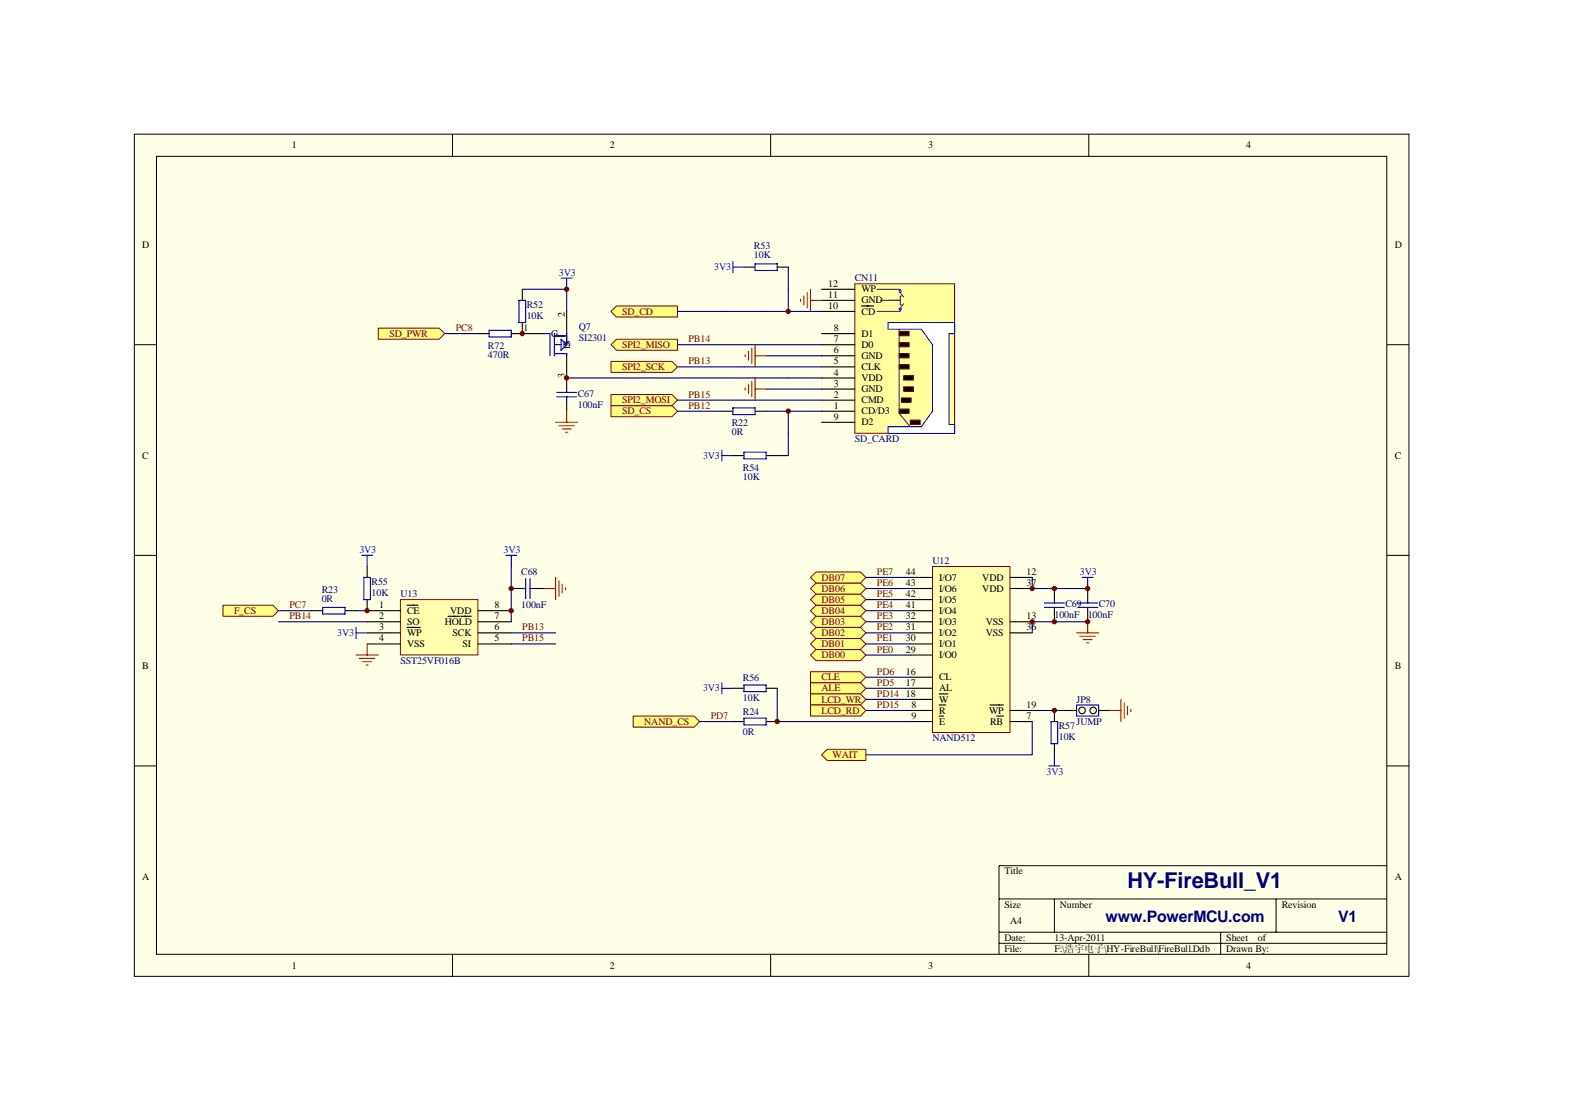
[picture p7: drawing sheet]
<svg xmlns="http://www.w3.org/2000/svg" width="297mm" height="210mm" viewBox="0 0 297 210" stroke-linecap="round" stroke-linejoin="round" font-family="sans-serif">
<path d="M25.4 25.4h241v159.1h-241z" fill="#ffffe8"/>
<g fill="none" stroke="#000" stroke-width=".19">
<path d="M25.4 25.4h241v159.1h-241zM29.6 29.5h232.6v150.9h-232.6zM85.6 25.4v4.1M145.7 25.4v4.1M205.9 25.4v4.1M25.4 65.2h4.2M262.2 65.2h4.2M25.4 105h4.2M262.2 105h4.2M25.4 144.8h4.2M262.2 144.8h4.2M188.9 169.9h73.3"/>
<path d="M188.9 176.2h73.3M188.9 178.3h73.3M199.4 169.9v6.3M230.8 176.2v4.2M241.3 169.9v6.3M262.2 163.6h-73.3v16.8M85.6 180.4v4.2M145.7 180.4v4.2M205.9 180.4v4.2"/>
</g>
<path d="M161.6 53.7h18.9v28.2h-18.9z" fill="#ffff9d"/>
<path d="M161.6 53.6h18.9v28.3h-18.9z" fill="none" stroke="#800000" stroke-width=".19"/>
<path d="M167.9 61h12.6v2.1h-1.1v17.1h1.1v1.7h-12.6v-1.3h6.3l2.1-2.9v-12.5l-2.1-3h-6.3z" fill-rule="evenodd" fill="#fff" stroke="#00f" stroke-width=".19"/>
<path d="M165.8 54.7h4.4v.2M167.9 56.8h2.3v.8h.2M170.2 58.7v.2h-4.4M170.2 55.3l.7 .8M170.4 55.9h-.2v.9h-3.7M170.9 57.4l-.7 .8M170 62.2v15.9l2.1 2.5" fill="none" stroke="#400080" stroke-width=".19"/>
<g fill="none" stroke="#000" stroke-width=".21">
<path d="M155.3 58.9h6.3M155.3 56.8h6.3M155.3 54.7h6.3M162.9 57.8h2.3M155.3 63.1h6.3M155.3 69.3h6.3M155.3 65.2h6.3M155.3 67.2h6.3M155.3 71.4h6.3M155.3 73.5h6.3M155.3 75.6h6.3M155.3 77.7h6.3"/>
<path d="M155.3 79.8h6.3"/>
</g>
<path d="M170 77.3h1.9v.8h-1.9zM170 68.9h1.9v.8h-1.9zM170 66.8h1.9v.8h-1.9zM170 64.7h1.9v.9h-1.9zM170 62.7h1.9v.8h-1.9zM170.5 75.2h1.8v.8h-1.8zM170.9 73.1h1.8v.8h-1.8zM170.9 71h1.8v.8h-1.8zM172.1 79.4h1.9v.8h-1.9z" fill="#000"/>
<path d="M170 77.3h1.9v.8h-1.9zM170 68.9h1.9v.8h-1.9zM170 66.8h1.9v.8h-1.9zM170 64.7h1.9v.9h-1.9zM170 62.6h1.9v.9h-1.9zM170.4 75.2h1.9v.8h-1.9zM170.9 73.1h1.8v.8h-1.8zM170.9 71h1.8v.8h-1.8zM172.1 79.4h1.9v.8h-1.9z" fill="none" stroke="#800000" stroke-width=".19"/>
<g fill="none" stroke="#00f" stroke-width=".19">
<circle cx="170.2" cy="58.4" r=".2"/>
<circle cx="170.2" cy="55.1" r=".2"/>
</g>
<path d="M128.1 65.2h27.2M128.1 75.6h27.2M128.1 69.3h27.2M144.9 73.5h10.4M144.9 67.2h10.4M149.1 71.4h6.2" fill="none" stroke="#000080" stroke-width=".21"/>
<path d="M140.9 67v.5M140.9 73.3v.4M141.5 66.4v1.7M141.5 72.7v1.7M142.2 65.8v2.9M142.2 72.1v2.9M142.8 65.2v4.1M142.8 71.4v4.2M142.8 73.5h2.1M142.8 67.2h2.1" fill="none" stroke="#f00" stroke-width=".21"/>
<path d="M106.1 52.6h2.1M107.1 52.6v2.1" fill="none" stroke="#00f" stroke-width=".21"/>
<path d="M115.5 76.7h11.6l1 1-1 1.1h-11.6z" fill-rule="evenodd" fill="#ffff80" stroke="#800000" stroke-width=".19"/>
<path d="M151.4 56.6v.4M152 55.9v1.7M152.6 55.3v2.9M153.2 54.7v4.2M153.2 56.8h2.1" fill="none" stroke="#f00" stroke-width=".21"/>
<path d="M115.5 58.9l1.1-1.1h11.5v2.1h-11.5z" fill-rule="evenodd" fill="#ffff80" stroke="#800000" stroke-width=".19"/>
<path d="M98.8 54.7v2.1M107.1 58.9v4.2M140.7 50.5h2.1M147 50.5h2.1M90.4 63.1h2.1M96.7 63.1h6.3M98.8 61v2.1M107.1 67.2v4.2M136.5 77.7h2.1M142.8 77.7h2.1M138.6 86.1h2.1M144.9 86.1h2.1" fill="none" stroke="#000" stroke-width=".21"/>
<g fill="none" stroke="#00f" stroke-width=".21">
<path d="M98.1 56.8h1.3v4.2h-1.3zM138.6 49.4v2.1M138.6 50.5h2.1M142.8 49.9h4.2v1.2h-4.2zM92.5 62.4h4.2v1.3h-4.2zM103 63.1h1v4.1M104.8 63.1v4.1M104.8 66.8h2.3v.4M104.8 63.5h2.3M104.8 65.2h1.3M106.1 64.1l1 1.1-1 1zM107.1 63.1v2.1"/>
<path d="M138.6 77.1h4.2v1.3h-4.2zM136.5 85v2.1M136.5 86.1h2.1M140.7 85.5h4.2v1.2h-4.2z"/>
</g>
<path d="M98.8 54.7h8.3v4.2M128.1 58.9h8.4M144.9 58.9h10.4M149.1 54.7v4.2M107.1 71.4h42M128.1 77.7h8.4M144.9 77.7h10.4M149.1 77.7v4.2" fill="none" stroke="#000080" stroke-width=".21"/>
<path d="M71.5 62h11.5l1.1 1.1-1.1 1h-11.5z" fill-rule="evenodd" fill="#ffff80" stroke="#800000" stroke-width=".19"/>
<path d="M84.1 63.1h6.3M149.1 81.9v4.2h-2.1" fill="none" stroke="#000080" stroke-width=".21"/>
<path d="M107.1 71.4v2.1M107.1 75.6v2.1" fill="none" stroke="#000" stroke-width=".21"/>
<path d="M105.3 75h3.7M105.3 74.2h3.7M107.1 73.5v.7M107.1 75v.6" fill="none" stroke="#00f" stroke-width=".21"/>
<path d="M105 79.8h4.2M107.1 77.7v2.1M105.7 80.5h2.9M106.3 81.1h1.7M106.9 81.7h.5" fill="none" stroke="#f00" stroke-width=".21"/>
<g fill="#ffff80" stroke="#800000" stroke-width=".19">
<path d="M115.5 68.3h11.6l1 1-1 1.1h-11.6z" fill-rule="evenodd"/>
<path d="M115.5 65.2l1.1-1.1h11.5v2.1h-11.5z" fill-rule="evenodd"/>
<path d="M115.5 74.6h11.6l1 1-1 1.1h-11.6z" fill-rule="evenodd"/>
</g>
<path d="M149.1 50.5v4.2" fill="none" stroke="#000080" stroke-width=".21"/>
<path d="M176.3 107.1h14.7v31.4h-14.7z" fill="#ffffb0"/>
<path d="M176.3 107.1h14.7v31.4h-14.7z" fill="none" stroke="#800000" stroke-width=".19"/>
<g fill="none" stroke="#000" stroke-width=".21">
<path d="M172.1 109.1h4.2M172.1 111.2h4.2M172.1 113.3h4.2M172.1 115.4h4.2M172.1 117.5h4.2M172.1 119.6h4.2M191 109.1h4.2M191 111.2h4.2M191 117.5h4.2M191 119.6h4.2M172.1 121.7h4.2M172.1 123.8h4.2"/>
<path d="M172.1 128h4.2M172.1 130.1h4.2M172.1 132.2h4.2M172.1 134.3h4.2M172.1 136.4h4.2M177.6 131.1h1.6M177.6 133.2h1.2M177.6 135.3h.8M187.2 133.2h2.5M188.5 135.3h1.2M191 134.3h4.2M191 136.4h4.2"/>
<path d="M199.4 134.3v2.1M199.4 140.6v2.1"/>
</g>
<path d="M198.7 136.4h1.3v4.2h-1.3z" fill="none" stroke="#00f" stroke-width=".21"/>
<g fill="#ffffe8" stroke="#000" stroke-width=".21">
<circle cx="204.6" cy="134.3" r=".62"/>
<circle cx="206.7" cy="134.3" r=".62"/>
</g>
<g fill="none" stroke="#00f" stroke-width=".21">
<path d="M197.5 114.8h3.7M197.5 114h3.7M199.4 113.3v.7M199.4 114.8v.6M203.8 114.8h3.7M203.8 114h3.7M204.6 109.1h2.1M205.7 109.1v2.1M205.7 113.3v.7M205.7 114.8v.6M203.6 133.2h4.1v2.1h-4.1zM198.3 144.8h2.1"/>
<path d="M199.4 142.7v2.1"/>
</g>
<path d="M199.4 111.2v2.1M199.4 115.4v2.1M205.7 111.2v2.1M205.7 115.4v2.1M201.5 134.3h2.1M207.7 134.3h2.1" fill="none" stroke="#000" stroke-width=".21"/>
<path d="M203.6 119.6h4.1M205.7 117.5v2.1M204.2 120.2h2.9M204.8 120.9h1.7M205.4 121.5h.5M209.8 134.3h2.1M211.9 132.2v4.2M212.6 132.8v2.9M213.2 133.5v1.6M213.8 134.1v.4" fill="none" stroke="#f00" stroke-width=".21"/>
<g fill="none" stroke="#000080" stroke-width=".21">
<path d="M163.7 117.5h8.4M163.7 111.2h8.4M163.7 109.1h8.4M163.7 113.3h8.4M163.7 115.4h8.4M163.7 119.6h8.4M195.2 109.1v2.1h10.5M205.7 117.5h-10.5v2.1M163.7 134.3h8.4M163.7 121.7h8.4M163.7 123.8h8.4M163.7 128h8.4"/>
<path d="M163.7 130.1h8.4M163.7 132.2h8.4M163.7 136.4h8.4M195.2 134.3h6.3"/>
</g>
<g fill="#800000" stroke="#800000" stroke-width=".19">
<circle cx="107.1" cy="54.7" r=".42"/>
<circle cx="149" cy="58.9" r=".42"/>
<circle cx="149" cy="77.7" r=".42"/>
<circle cx="205.6" cy="111.2" r=".41"/>
<circle cx="205.6" cy="117.5" r=".41"/>
</g>
<g fill="#ffff80" stroke="#800000" stroke-width=".19">
<path d="M153.2 123.8l1.1-1h8.4l1 1-1 1.1h-8.4z" fill-rule="evenodd"/>
<path d="M153.2 121.7l1.1-1h8.4l1 1-1 1.1h-8.4z" fill-rule="evenodd"/>
<path d="M153.2 119.6l1.1-1h8.4l1 1-1 1.1h-8.4z" fill-rule="evenodd"/>
<path d="M153.2 117.5l1.1-1h8.4l1 1-1 1.1h-8.4z" fill-rule="evenodd"/>
<path d="M153.2 115.4l1.1-1h8.4l1 1-1 1.1h-8.4z" fill-rule="evenodd"/>
<path d="M153.2 113.3l1.1-1h8.4l1 1-1 1.1h-8.4z" fill-rule="evenodd"/>
<path d="M153.2 111.2l1.1-1h8.4l1 1-1 1.1h-8.4z" fill-rule="evenodd"/>
<path d="M153.2 109.1l1.1-1h8.4l1 1-1 1.1h-8.4z" fill-rule="evenodd"/>
<path d="M153.2 127h9.5l1 1-1 1.1h-9.5z" fill-rule="evenodd"/>
<path d="M153.2 129.1h9.5l1 1-1 1h-9.5z" fill-rule="evenodd"/>
<path d="M153.2 131.1h9.5l1 1.1-1 1h-9.5z" fill-rule="evenodd"/>
<path d="M153.2 133.2h9.5l1 1.1-1 1h-9.5z" fill-rule="evenodd"/>
<path d="M119.7 135.3h11.6l1 1.1-1 1h-11.6z" fill-rule="evenodd"/>
</g>
<path d="M195.2 136.4v6.3h-31.5" fill="none" stroke="#000080" stroke-width=".21"/>
<path d="M155.3 142.7l1.1-1.1h7.3v2.1h-7.3z" fill-rule="evenodd" fill="#ffff80" stroke="#800000" stroke-width=".19"/>
<path d="M136.5 58.9h8.4M132.3 136.4h6.3M147 130.1v6.3h16.7" fill="none" stroke="#000080" stroke-width=".21"/>
<path d="M138.6 136.4h2.1M138.6 130.1h2.1M144.9 136.4h2.1M144.9 130.1h2.1" fill="none" stroke="#000" stroke-width=".21"/>
<path d="M136.5 129.1v2M136.5 130.1h2.1M140.7 129.5h4.2v1.2h-4.2zM140.7 135.7h4.2v1.3h-4.2z" fill="none" stroke="#00f" stroke-width=".21"/>
<g fill="#800000" stroke="#800000" stroke-width=".19">
<circle cx="146.9" cy="136.4" r=".42"/>
<circle cx="195.2" cy="111.2" r=".41"/>
<circle cx="195.2" cy="117.5" r=".41"/>
<circle cx="199.4" cy="111.2" r=".41"/>
<circle cx="199.4" cy="117.5" r=".41"/>
<circle cx="199.4" cy="134.3" r=".42"/>
<circle cx="98.7" cy="63" r=".42"/>
<circle cx="107.1" cy="71.4" r=".42"/>
</g>
<path d="M75.7 113.3h14.7v10.5h-14.7z" fill="#ffffb0"/>
<path d="M75.7 113.3h14.7v10.5h-14.7z" fill="none" stroke="#800000" stroke-width=".19"/>
<g fill="none" stroke="#000" stroke-width=".21">
<path d="M58.9 115.4h2.1M65.2 115.4h2.1M69.4 113.3v2.1h6.3M69.4 117.5h6.3M69.4 119.6h6.3M69.4 107.1v2M77 114.4h2.1M77 118.6h2.5M84.7 116.5h2.3M87.2 116.5h1.9M90.4 115.4h6.3M90.4 117.5h6.3"/>
<path d="M90.4 119.6h6.3M69.4 121.7h6.3M90.4 121.7h6.3"/>
</g>
<path d="M52.6 117.5h16.8M52.6 115.4h6.3M67.3 115.4h2.1M96.7 119.6h8.3M96.7 115.4v2.1M96.7 121.7h8.3" fill="none" stroke="#000080" stroke-width=".21"/>
<path d="M67.3 123.8h4.2M67.9 124.4h3M68.6 125.1h1.6M69.2 125.7h.4M69.4 121.7v2.1" fill="none" stroke="#f00" stroke-width=".21"/>
<path d="M61 114.8h4.2v1.3h-4.2zM67.3 118.6v2.1M67.3 119.6h2.1M68.4 105h2.1M68.8 109.1h1.2v4.2h-1.2zM69.4 105v2.1M95.6 105h2.1M96.7 105v2.1" fill="none" stroke="#00f" stroke-width=".21"/>
<path d="M42.2 114.4h9.4l1 1-1 1.1h-9.4z" fill-rule="evenodd" fill="#ffff80" stroke="#800000" stroke-width=".19"/>
<path d="M96.7 111.2h2.1M100.9 111.2h2.1" fill="none" stroke="#000" stroke-width=".21"/>
<path d="M98.8 111.2h.6M99.4 109.3v3.8M100.2 111.2h.7M100.2 109.3v3.8" fill="none" stroke="#00f" stroke-width=".21"/>
<path d="M103 111.2h2M105 109.1v4.2M105.7 109.8v2.9M106.3 110.4v1.7M106.9 111v.4" fill="none" stroke="#f00" stroke-width=".21"/>
<path d="M96.7 107.1v8.3" fill="none" stroke="#000080" stroke-width=".21"/>
<g fill="#800000" stroke="#800000" stroke-width=".19">
<circle cx="69.4" cy="115.4" r=".4"/>
<circle cx="96.7" cy="115.4" r=".41"/>
<circle cx="96.7" cy="111.2" r=".41"/>
</g>
<text font-size="4.1" fill="#000080" x="213.2" y="167.8">HY-FireBull_V1</text>
<g font-size="3" fill="#000080">
<text x="209" y="174.3">www.PowerMCU.com</text>
<text x="253" y="174.3">V1</text>
</g>
<g font-size="1.9">
<text x="55.2" y="28">1</text>
<text x="115.3" y="28">2</text>
<text x="175.5" y="28">3</text>
<text x="235.6" y="28">4</text>
<text x="26.9" y="46.9">D</text>
<text x="263.7" y="46.9">D</text>
<text x="106.8" y="59.9" transform="rotate(-90 106.8 59.9)">2</text>
<text x="156.6" y="58.4">10</text>
<text x="156.6" y="56.3">11</text>
<text x="156.6" y="54.2">12</text>
<text x="162.9" y="59.5">CD</text>
<text x="162.9" y="57.4">GND</text>
<text x="162.9" y="55.3">WP</text>
<text x="99" y="62.6">1</text>
<text x="104.2" y="63.6">G</text>
<text x="107.8" y="66" transform="rotate(-90 107.8 66)">DS</text>
<text x="157.6" y="62.6">8</text>
<text x="157.6" y="64.7">7</text>
<text x="162.9" y="63.6">D1</text>
<text x="162.9" y="65.7">D0</text>
<text x="106.8" y="71.4" transform="rotate(-90 106.8 71.4)">3</text>
<text x="157.6" y="68.9">5</text>
<text x="157.6" y="66.8">6</text>
<text x="157.6" y="71">4</text>
<text x="162.9" y="69.9">CLK</text>
<text x="162.9" y="67.8">GND</text>
<text x="157.6" y="73.1">3</text>
<text x="157.6" y="75.2">2</text>
<text x="157.6" y="77.3">1</text>
<text x="162.9" y="72">VDD</text>
<text x="162.9" y="74.1">GND</text>
<text x="162.9" y="76.2">CMD</text>
<text x="157.6" y="79.4">9</text>
<text x="162.9" y="78.3">CD/D3</text>
<text x="162.9" y="80.4">D2</text>
<text x="26.9" y="86.7">C</text>
<text x="263.7" y="86.7">C</text>
<text x="171.3" y="108.7">44</text>
<text x="171.3" y="110.8">43</text>
<text x="171.3" y="112.9">42</text>
<text x="177.6" y="109.7">I/O7</text>
<text x="177.6" y="111.8">I/O6</text>
<text x="177.6" y="113.9">I/O5</text>
<text x="185.7" y="109.7">VDD</text>
<text x="185.7" y="111.8">VDD</text>
<text x="194.1" y="108.7">12</text>
<text x="194.1" y="110.8">37</text>
<text x="71.7" y="115">1</text>
<text x="71.7" y="117.1">2</text>
<text x="71.7" y="119.1">3</text>
<text x="77" y="116">CE</text>
<text x="77" y="118.1">SO</text>
<text x="84.1" y="118.1">HOLD</text>
<text x="85.1" y="116">VDD</text>
<text x="93.5" y="117.1">7</text>
<text x="93.5" y="119.1">6</text>
<text x="93.5" y="115">8</text>
<text x="171.3" y="115">41</text>
<text x="171.3" y="117.1">32</text>
<text x="171.3" y="119.1">31</text>
<text x="177.6" y="116">I/O4</text>
<text x="177.6" y="118.1">I/O3</text>
<text x="186.4" y="118.1">VSS</text>
<text x="194.1" y="117.1">13</text>
<text x="194.1" y="119.1">36</text>
<text x="71.7" y="121.2">4</text>
<text x="77" y="120.2">WP</text>
<text x="77" y="122.3">VSS</text>
<text x="85.6" y="120.2">SCK</text>
<text x="87.4" y="122.3">SI</text>
<text x="93.5" y="121.2">5</text>
<text x="171.3" y="121.2">30</text>
<text x="171.3" y="123.3">29</text>
<text x="177.6" y="120.2">I/O2</text>
<text x="177.6" y="122.3">I/O1</text>
<text x="177.6" y="124.4">I/O0</text>
<text x="186.4" y="120.2">VSS</text>
<text x="26.9" y="126.5">B</text>
<text x="171.3" y="127.5">16</text>
<text x="171.3" y="129.6">17</text>
<text x="171.3" y="131.7">18</text>
<text x="177.6" y="128.6">CL</text>
<text x="177.6" y="130.7">AL</text>
<text x="263.7" y="126.5">B</text>
<text x="172.3" y="133.8">8</text>
<text x="172.3" y="135.9">9</text>
<text x="177.6" y="132.8">W</text>
<text x="177.6" y="134.9">R</text>
<text x="177.6" y="137">E</text>
<text x="187" y="134.9">WP</text>
<text x="187.2" y="137">RB</text>
<text x="194.1" y="133.8">19</text>
<text x="194.1" y="135.9">7</text>
<text x="26.9" y="166.3">A</text>
<text x="189.9" y="165.2">Title</text>
<text x="263.7" y="166.3">A</text>
<text x="189.9" y="171.5">Size</text>
<text x="200.4" y="171.5">Number</text>
<text x="242.3" y="171.5">Revision</text>
<text x="189.9" y="177.8">Date:</text>
<text x="189.9" y="179.9">File:</text>
<text x="191" y="174.7">A4</text>
<text x="199.4" y="179.9">F:\浩宇电子\HY-FireBull\FireBull.Ddb</text>
<text x="199.4" y="177.8">13-Apr-2011</text>
<text x="231.9" y="179.9">Drawn By:</text>
<text x="231.9" y="177.8">Sheet</text>
<text x="237.8" y="177.8">of</text>
<text x="55.2" y="183">1</text>
<text x="115.3" y="183">2</text>
<text x="175.5" y="183">3</text>
<text x="235.6" y="183">4</text>
</g>
<g font-size="1.9" fill="#000080">
<text x="142.6" y="47.1">R53</text>
<text x="142.6" y="48.8">10K</text>
<text x="161.6" y="53.2">CN11</text>
<text x="99.6" y="58.2">R52</text>
<text x="92.3" y="65.9">R72</text>
<text x="99.6" y="60.3">10K</text>
<text x="109.4" y="62.4">Q7</text>
<text x="109.4" y="64.5">SI2301</text>
<text x="92.3" y="67.6">470R</text>
<text x="109.2" y="75">C67</text>
<text x="109.2" y="77">100nF</text>
<text x="138.4" y="80.6">R22</text>
<text x="138.4" y="82.3">0R</text>
<text x="161.6" y="83.5">SD_CARD</text>
<text x="140.5" y="89">R54</text>
<text x="140.5" y="90.7">10K</text>
<text x="176.3" y="106.6">U12</text>
<text x="60.8" y="112">R23</text>
<text x="60.8" y="113.7">0R</text>
<text x="70.2" y="110.6">R55</text>
<text x="70.2" y="112.7">10K</text>
<text x="75.7" y="112.9">U13</text>
<text x="98.5" y="108.7">C68</text>
<text x="98.5" y="115">100nF</text>
<text x="199.4" y="116.8">100nF</text>
<text x="201.5" y="114.8">C69</text>
<text x="205.7" y="116.8">100nF</text>
<text x="207.7" y="114.8">C70</text>
<text x="75.7" y="125.4">SST25VF016B</text>
<text x="140.5" y="128.8">R56</text>
<text x="140.5" y="135.1">R24</text>
<text x="140.5" y="132.6">10K</text>
<text x="200.2" y="137.8">R57</text>
<text x="203.6" y="132.8">JP8</text>
<text x="203.6" y="137">JUMP</text>
<text x="140.5" y="138.9">0R</text>
<text x="176.3" y="140.1">NAND512</text>
<text x="200.2" y="139.9">10K</text>
</g>
<g font-size="1.9" fill="#00f">
<text x="105.7" y="52.1">3V3</text>
<text x="135" y="51.1">3V3</text>
<text x="132.9" y="86.7">3V3</text>
<text x="67.9" y="104.5">3V3</text>
<text x="95.2" y="104.5">3V3</text>
<text x="204.2" y="108.7">3V3</text>
<text x="63.8" y="120.2">3V3</text>
<text x="132.9" y="130.7">3V3</text>
<text x="197.9" y="146.4">3V3</text>
</g>
<g font-size="1.9" fill="#800000">
<text x="117.6" y="59.5">SD_CD</text>
<text x="73.6" y="63.6">SD_PWR</text>
<text x="86.2" y="62.6">PC8</text>
<text x="117.6" y="65.7">SPI2_MISO</text>
<text x="130.2" y="64.7">PB14</text>
<text x="117.6" y="69.9">SPI2_SCK</text>
<text x="130.2" y="68.9">PB13</text>
<text x="117.6" y="76.2">SPI2_MOSI</text>
<text x="130.2" y="75.2">PB15</text>
<text x="130.2" y="77.3">PB12</text>
<text x="117.6" y="78.3">SD_CS</text>
<text x="155.3" y="113.9">DB05</text>
<text x="155.3" y="111.8">DB06</text>
<text x="155.3" y="109.7">DB07</text>
<text x="165.8" y="112.9">PE5</text>
<text x="165.8" y="110.8">PE6</text>
<text x="165.8" y="108.7">PE7</text>
<text x="44.3" y="116">F_CS</text>
<text x="54.7" y="115">PC7</text>
<text x="54.7" y="117.1">PB14</text>
<text x="98.8" y="119.1">PB13</text>
<text x="155.3" y="118.1">DB03</text>
<text x="155.3" y="116">DB04</text>
<text x="165.8" y="119.1">PE2</text>
<text x="165.8" y="117.1">PE3</text>
<text x="165.8" y="115">PE4</text>
<text x="98.8" y="121.2">PB15</text>
<text x="155.3" y="124.4">DB00</text>
<text x="155.3" y="122.3">DB01</text>
<text x="155.3" y="120.2">DB02</text>
<text x="165.8" y="123.3">PE0</text>
<text x="165.8" y="121.2">PE1</text>
<text x="155.3" y="128.6">CLE</text>
<text x="155.3" y="130.7">ALE</text>
<text x="165.8" y="127.5">PD6</text>
<text x="165.8" y="129.6">PD5</text>
<text x="165.8" y="131.7">PD14</text>
<text x="121.8" y="137">NAND_CS</text>
<text x="134.4" y="135.9">PD7</text>
<text x="155.3" y="132.8">LCD_WR</text>
<text x="155.3" y="134.9">LCD_RD</text>
<text x="165.8" y="133.8">PD15</text>
<text x="157.4" y="143.3">WAIT</text>
</g>
</svg>
